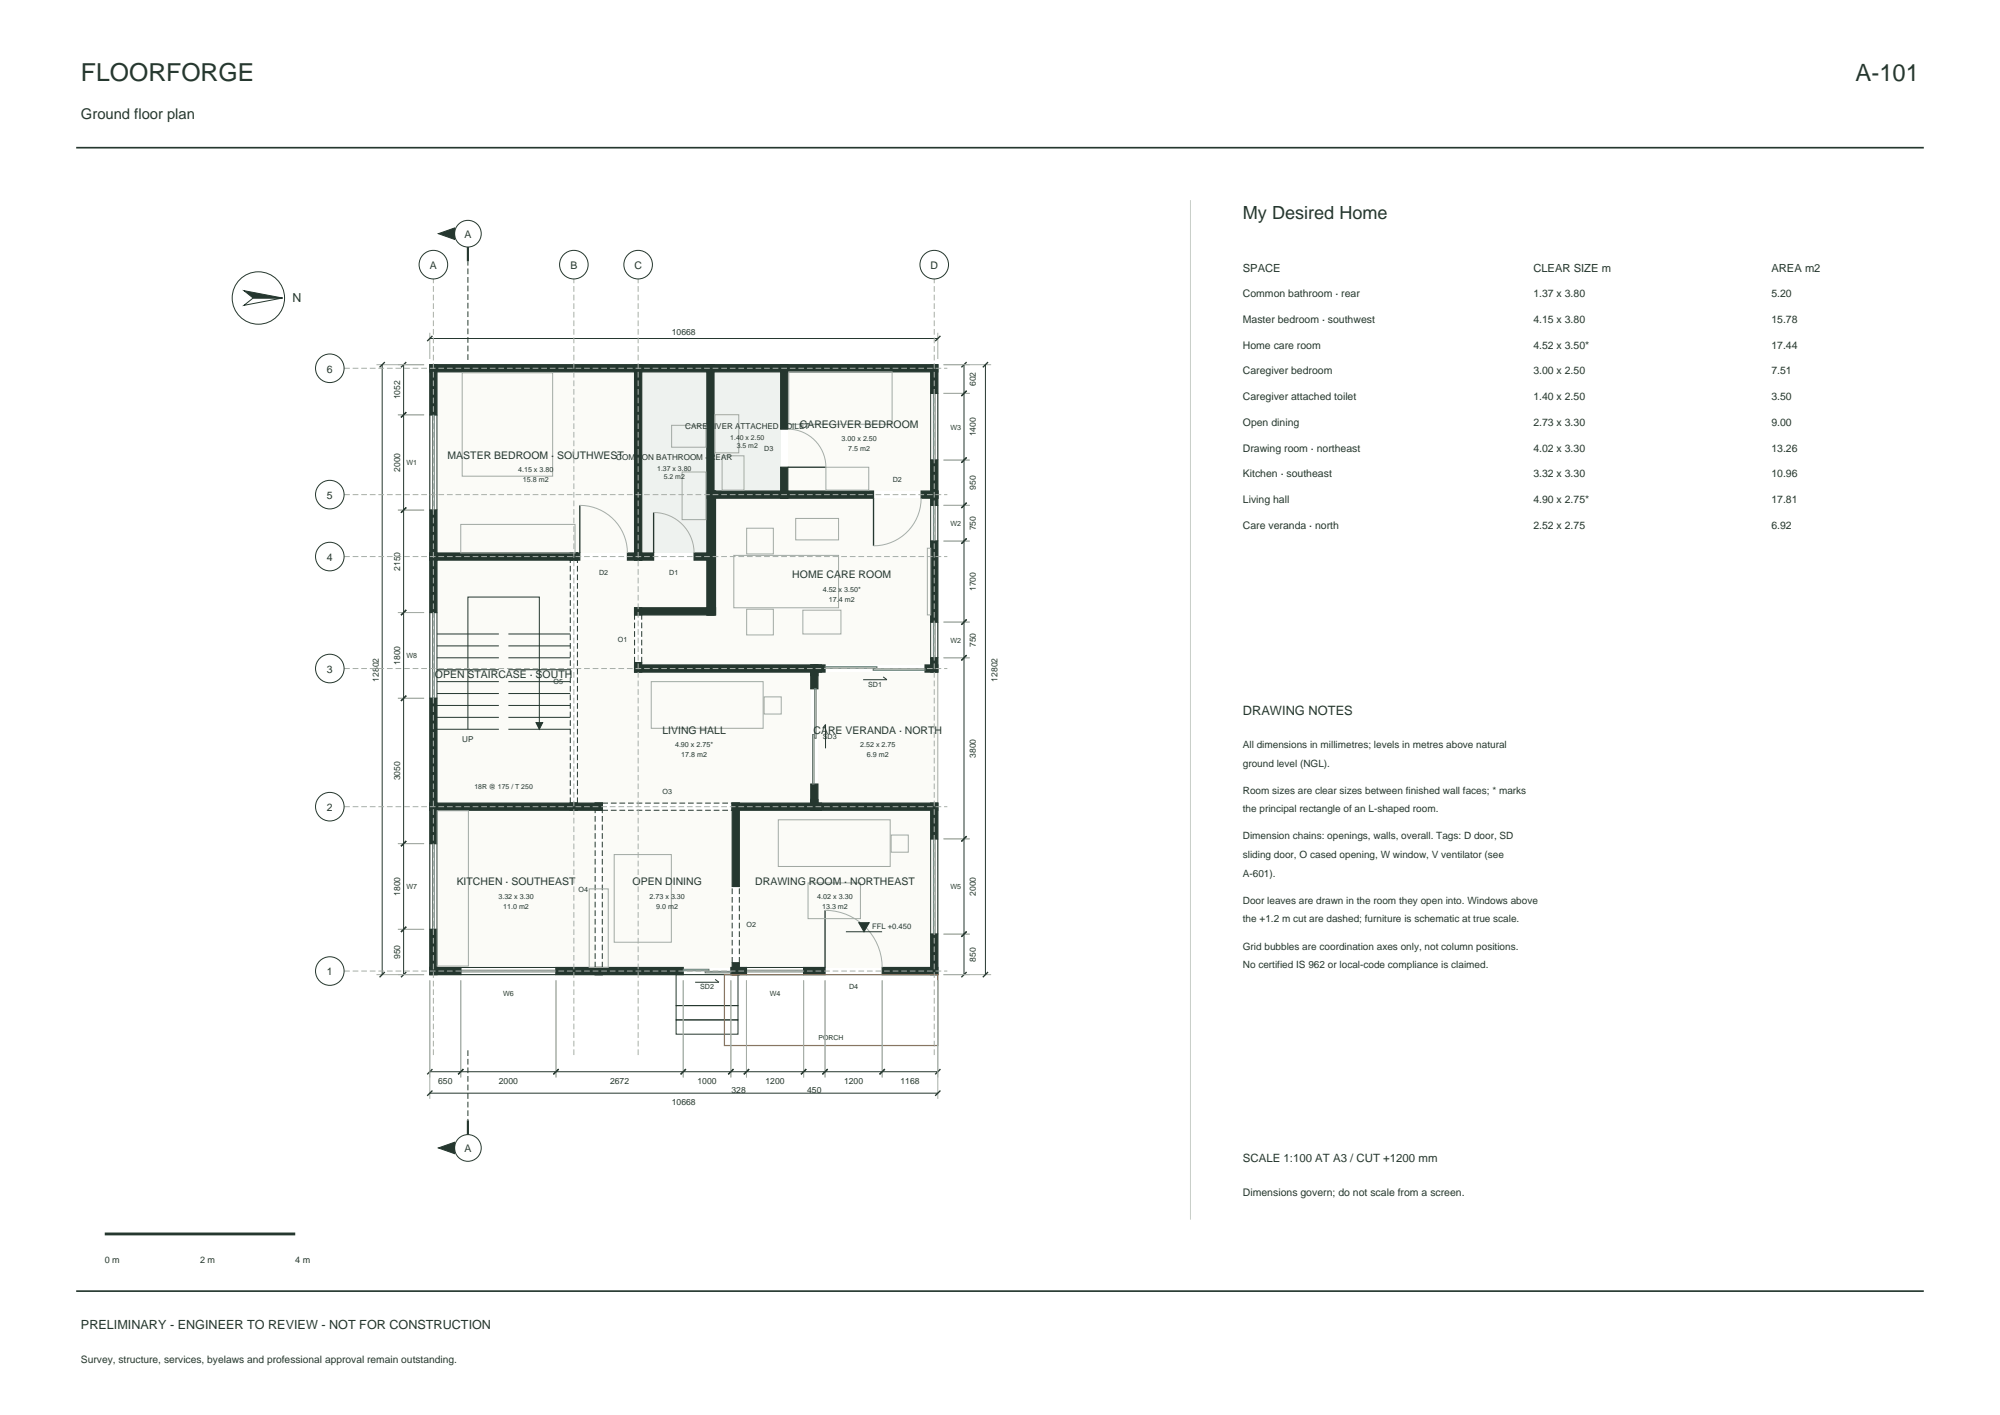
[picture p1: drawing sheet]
<svg xmlns="http://www.w3.org/2000/svg" width="420mm" height="297mm" viewBox="0 0 420 297" stroke-linecap="round" stroke-linejoin="round" font-family="sans-serif">
<path d="M16 31h388M16 271h388" fill="none" stroke="#25372f" stroke-width=".35"/>
<path d="M134.8 78h13.6v38.1h-13.6z" fill-rule="evenodd" fill="#eef2ef"/>
<g fill="#fbfbf7">
<path d="M91.8 78h41.5v38.1h-41.5z" fill-rule="evenodd"/>
<path d="M150.3 104.6h45.1v35h-60.6v-10.5h15.5z" fill-rule="evenodd"/>
<path d="M165.4 78h30v25.1h-30z" fill-rule="evenodd"/>
</g>
<path d="M149.9 78h14v25.1h-14z" fill-rule="evenodd" fill="#eef2ef"/>
<g fill="#fbfbf7">
<path d="M126.5 170.1h27.3v33h-27.3z" fill-rule="evenodd"/>
<path d="M155.3 170.1h40.1v33h-40.1z" fill-rule="evenodd"/>
<path d="M91.8 170.1h33.2v33h-33.2z" fill-rule="evenodd"/>
<path d="M121.3 117.6h27.1v10h-15.1v13.5h37v27.5h-49z" fill-rule="evenodd"/>
<path d="M91.8 117.6h28v51h-28z" fill-rule="evenodd"/>
<path d="M171.8 141.1h25.1v27.5h-25.1z" fill-rule="evenodd"/>
</g>
<path d="M90.3 76.6h106.6v128h-106.6zM121.8 106.1a10 10 0 0 1 10 10M137.3 107.6a8.5 8.5 0 0 1 8.5 8.5M193.4 104.6a10 10 0 0 1-10 10" fill="none" stroke="#a8afa4" stroke-width=".21"/>
<g fill="#25372f" stroke="#25372f" stroke-width=".25">
<path d="M90.3 168.6h1.5v8.5h-1.5z" fill-rule="evenodd"/>
<path d="M90.3 195.1h1.5v9.5h-1.5z" fill-rule="evenodd"/>
<path d="M116.8 203.1h9.7v1.5h-9.7z" fill-rule="evenodd"/>
<path d="M90.3 203.1h6.5v1.5h-6.5z" fill-rule="evenodd"/>
<path d="M90.3 116.1h1.5v12.5h-1.5z" fill-rule="evenodd"/>
<path d="M90.3 146.6h1.5v23.5h-1.5z" fill-rule="evenodd"/>
<path d="M90.3 168.6h31v1.5h-31z" fill-rule="evenodd"/>
<path d="M90.3 76.6h1.5v10.5h-1.5z" fill-rule="evenodd"/>
<path d="M90.3 107.1h1.5v10.5h-1.5z" fill-rule="evenodd"/>
<path d="M90.3 116.1h31v1.5h-31z" fill-rule="evenodd"/>
<path d="M90.3 76.6h44.5v1.4h-44.5z" fill-rule="evenodd"/>
<path d="M119.8 116.1h1.5v1.5h-1.5z" fill-rule="evenodd"/>
<path d="M119.8 168.6h1.5v1.5h-1.5z" fill-rule="evenodd"/>
<path d="M119.8 168.6h6.7v1.5h-6.7z" fill-rule="evenodd"/>
<path d="M131.8 116.1h3v1.5h-3z" fill-rule="evenodd"/>
<path d="M119.8 116.1h2v1.5h-2z" fill-rule="evenodd"/>
<path d="M125 168.6h1.5v1.5h-1.5z" fill-rule="evenodd"/>
<path d="M125 203.1h1.5v1.5h-1.5z" fill-rule="evenodd"/>
<path d="M153.5 203.1h1.8v1.5h-1.8z" fill-rule="evenodd"/>
<path d="M125 203.1h18.5v1.5h-18.5z" fill-rule="evenodd"/>
<path d="M153.8 168.6h1.5v1.5h-1.5z" fill-rule="evenodd"/>
<path d="M125 168.6h1.5v1.5h-1.5z" fill-rule="evenodd"/>
<path d="M133.3 127.6h1.5v1.5h-1.5z" fill-rule="evenodd"/>
<path d="M133.3 139.1h1.5v2h-1.5z" fill-rule="evenodd"/>
<path d="M133.3 139.6h38.5v1.5h-38.5z" fill-rule="evenodd"/>
<path d="M133.3 127.6h16.6v1.5h-16.6z" fill-rule="evenodd"/>
<path d="M133.3 76.6h1.5v41h-1.5z" fill-rule="evenodd"/>
<path d="M145.8 116.1h4.1v1.5h-4.1z" fill-rule="evenodd"/>
<path d="M133.3 116.1h4v1.5h-4z" fill-rule="evenodd"/>
<path d="M133.3 76.6h16.6v1.4h-16.6z" fill-rule="evenodd"/>
<path d="M148.4 116.1h1.5v13h-1.5z" fill-rule="evenodd"/>
<path d="M148.4 127.6h1.9v1.5h-1.9z" fill-rule="evenodd"/>
<path d="M148.4 103.1h1.5v14.5h-1.5z" fill-rule="evenodd"/>
<path d="M148.4 76.6h1.5v28h-1.5z" fill-rule="evenodd"/>
<path d="M148.4 103.1h1.9v1.5h-1.9z" fill-rule="evenodd"/>
<path d="M148.4 76.6h17v1.4h-17z" fill-rule="evenodd"/>
<path d="M148.8 103.1h1.5v26h-1.5z" fill-rule="evenodd"/>
<path d="M148.8 103.1h16.6v1.5h-16.6z" fill-rule="evenodd"/>
<path d="M153.8 168.6h1.5v17.5h-1.5z" fill-rule="evenodd"/>
<path d="M153.8 202.1h1.5v2.5h-1.5z" fill-rule="evenodd"/>
<path d="M185.3 203.1h11.6v1.5h-11.6z" fill-rule="evenodd"/>
<path d="M168.8 203.1h4.5v1.5h-4.5z" fill-rule="evenodd"/>
<path d="M153.8 203.1h3v1.5h-3z" fill-rule="evenodd"/>
<path d="M153.8 168.6h18v1.5h-18z" fill-rule="evenodd"/>
<path d="M163.9 76.6h1.5v13.5h-1.5z" fill-rule="evenodd"/>
<path d="M163.9 98.1h1.5v6.5h-1.5z" fill-rule="evenodd"/>
<path d="M193.4 103.1h3.5v1.5h-3.5z" fill-rule="evenodd"/>
<path d="M163.9 103.1h19.5v1.5h-19.5z" fill-rule="evenodd"/>
<path d="M163.9 76.6h33v1.4h-33z" fill-rule="evenodd"/>
<path d="M170.3 167.8h1.5v2.3h-1.5z" fill-rule="evenodd"/>
<path d="M170.3 140.3h1.5v4.3h-1.5z" fill-rule="evenodd"/>
<path d="M170.3 164.6h1.5v4.7h-1.5z" fill-rule="evenodd"/>
<path d="M170.3 139.6h1.5v2.2h-1.5z" fill-rule="evenodd"/>
<path d="M170.3 168.6h2.2v1.5h-2.2z" fill-rule="evenodd"/>
<path d="M171 168.6h25.9v1.5h-25.9z" fill-rule="evenodd"/>
<path d="M170.3 139.6h2.2v1.5h-2.2z" fill-rule="evenodd"/>
<path d="M194.3 139.6h2.6v1.5h-2.6z" fill-rule="evenodd"/>
<path d="M171 139.6h2.3v1.5h-2.3z" fill-rule="evenodd"/>
<path d="M195.4 168.6h1.5v7.5h-1.5z" fill-rule="evenodd"/>
<path d="M195.4 196.1h1.5v8.5h-1.5z" fill-rule="evenodd"/>
<path d="M195.4 103.1h1.5v3h-1.5z" fill-rule="evenodd"/>
<path d="M195.4 113.6h1.5v17h-1.5z" fill-rule="evenodd"/>
<path d="M195.4 138.1h1.5v3h-1.5z" fill-rule="evenodd"/>
<path d="M195.4 76.6h1.5v6h-1.5z" fill-rule="evenodd"/>
<path d="M195.4 96.6h1.5v8h-1.5z" fill-rule="evenodd"/>
</g>
<path d="M121.8 106.1v10M137.3 107.6v8.5M183.4 104.6v10" fill="none" stroke="#25372f" stroke-width=".28"/>
<path d="M90.3 87.1h1.5v20h-1.5zM195.4 106.1h1.5v7.5h-1.5zM195.4 130.6h1.5v7.5h-1.5z" fill="none" stroke="#25372f" stroke-width=".21"/>
<path d="M90.8 87.1v20M91.2 87.1v20M196 106.1v7.5M196.4 106.1v7.5M196 130.6v7.5M196.4 130.6v7.5" fill="none" stroke="#5f7d78" stroke-width=".21"/>
<path d="M133.3 139.1v-10M134.8 139.1v-10" fill="none" stroke="#25372f" stroke-width=".21" stroke-dasharray="1.2 .6" stroke-linecap="butt"/>
<g fill="#e3ebea" stroke="#5f7d78" stroke-width=".21">
<path d="M173.3 139.9h10.9v.4h-10.9z" fill-rule="evenodd"/>
<path d="M183.4 140.4h10.9v.3h-10.9z" fill-rule="evenodd"/>
</g>
<path d="M195.4 82.6h1.5v14h-1.5zM185.5 142.1l.8 .6h-5" fill="none" stroke="#25372f" stroke-width=".21"/>
<path d="M196 82.6v14M196.4 82.6v14" fill="none" stroke="#5f7d78" stroke-width=".21"/>
<path d="M165.4 98.1h8" fill="none" stroke="#25372f" stroke-width=".28"/>
<path d="M165.4 90.1a8 8 0 0 1 8 8" fill="none" stroke="#a8afa4" stroke-width=".21"/>
<path d="M153.8 202.1v-16M155.3 202.1v-16" fill="none" stroke="#25372f" stroke-width=".21" stroke-dasharray="1.2 .6" stroke-linecap="butt"/>
<g fill="#e3ebea" stroke="#5f7d78" stroke-width=".21">
<path d="M143.5 203.4h5.4v.4h-5.4z" fill-rule="evenodd"/>
<path d="M148.1 203.9h5.4v.3h-5.4z" fill-rule="evenodd"/>
</g>
<path d="M90.3 177.1h1.5v18h-1.5zM195.4 176.1h1.5v20h-1.5zM96.8 203.1h20v1.5h-20zM150.2 205.6l.8 .6h-5M156.8 203.1h12v1.5h-12z" fill="none" stroke="#25372f" stroke-width=".21"/>
<path d="M119.8 168.6v-51M121.3 168.6v-51M126.5 168.6h27.3M126.5 170.1h27.3M125 203.1v-33M126.5 203.1v-33" fill="none" stroke="#25372f" stroke-width=".21" stroke-dasharray="1.2 .6" stroke-linecap="butt"/>
<path d="M90.8 177.1v18M91.2 177.1v18M196 176.1v20M196.4 176.1v20M96.8 204h20M96.8 203.6h20M156.8 204h12M156.8 203.6h12" fill="none" stroke="#5f7d78" stroke-width=".21"/>
<path d="M173.3 191.1v12" fill="none" stroke="#25372f" stroke-width=".28"/>
<path d="M173.3 191.1a12 12 0 0 1 12 12" fill="none" stroke="#a8afa4" stroke-width=".21"/>
<g fill="#e3ebea" stroke="#5f7d78" stroke-width=".21">
<path d="M170.6 154.2h.4v10.4h-.4z" fill-rule="evenodd"/>
<path d="M171.1 144.6h.3v10.4h-.3z" fill-rule="evenodd"/>
</g>
<g fill="none" stroke="#25372f" stroke-width=".21">
<path d="M51.2 64.1l2-1.6h6.1zM80.3 76.6v128M84.8 76.6v128M90.3 71h106.6M202.4 76.6v128M206.9 76.6v128M90.3 128.6h1.5v18h-1.5zM91.8 138.1h13M91.8 135.6h13M91.8 133.1h13M106.8 138.1h13M106.8 135.6h13"/>
<path d="M106.8 133.1h13M91.8 153.1h13M91.8 150.6h13M91.8 148.1h13M91.8 145.6h13M91.8 143.1h13M91.8 140.6h13M98.3 153.1v-27.8h15v27.8M106.8 153.1h13M106.8 150.6h13M106.8 148.1h13M106.8 145.6h13"/>
<path d="M106.8 143.1h13M106.8 140.6h13M172.8 152.9l.6-.8v5M177.6 195.6h7.6M142 214.1h13v3h-13zM142 211.1h13v3h-13zM142 204.6h13v6.5h-13zM90.3 225h106.6M90.3 229.5h106.6"/>
<circle cx="91" cy="55.5" r="3"/>
<circle cx="98.3" cy="49" r="2.8"/>
<circle cx="120.5" cy="55.5" r="3"/>
<circle cx="134" cy="55.5" r="3"/>
<circle cx="196.2" cy="55.5" r="3"/>
<circle cx="54.3" cy="62.5" r="5.5"/>
<circle cx="69.3" cy="77.3" r="3"/>
<circle cx="69.3" cy="116.8" r="3"/>
<circle cx="69.3" cy="103.8" r="3"/>
<circle cx="69.3" cy="140.3" r="3"/>
<circle cx="69.3" cy="169.3" r="3"/>
<circle cx="69.3" cy="203.8" r="3"/>
<circle cx="98.3" cy="240.9" r="2.8"/>
</g>
<path d="M90.8 128.6v18M91.2 128.6v18" fill="none" stroke="#5f7d78" stroke-width=".21"/>
<g fill="#25372f" stroke="#25372f" stroke-width=".21">
<path d="M112.6 151.7h1.4l-.7 1.4z"/>
<path d="M180.3 193.7h2.2l-1.1 1.9z"/>
<path d="M92.1 240.9l3.4-1.2v2.5z"/>
<path d="M92.1 49l3.4-1.2v2.5z"/>
<path d="M51.2 61l8.1 1.5h-6.1z"/>
</g>
<g fill="none" stroke="#a3aaa1" stroke-width=".21">
<path d="M97.1 78.3h19v21.7h-19zM165.6 78h21.7v11h-21.7zM141 89.3h7.2v4.6h-7.2zM143.2 99.1h5v10h-5zM150.1 87h5v8h-5zM151.6 95.7h4.6v7.2h-4.6zM173.4 98.1h9v4.8h-9zM96.8 110.1h24v6h-24zM154.1 116.6h22v11h-22zM156.8 110.9h5.6v5.4h-5.6zM167.1 108.8h9v4.5h-9zM194.7 115.1h.7v14h-.7z"/>
<path d="M156.8 127.9h5.6v5.4h-5.6zM168.6 128.1h8v5h-8zM136.8 143.1h23.5v9.8h-23.5zM160.5 146.3h3.6v3.6h-3.6zM91.8 170.2h6.6v32.6h-6.6zM129 179.4h12v18.4h-12zM163.4 172.1h23.5v9.8h-23.5zM187.1 175.3h3.6v3.6h-3.6zM123.7 186.6h4v16.5h-4zM169.7 185.3h11v7.5h-11z"/>
</g>
<path d="M152.1 204.6h44.8v14.8h-44.8z" fill="none" stroke="#9e653f" stroke-width=".25"/>
<g fill="none" stroke="#a8afa4" stroke-width=".21">
<path d="M79.1 76.6h10M90.3 69.8v5.6M196.9 69.8v5.6M198.1 76.6h10M83.6 87.1h5.5M198.1 96.6h5.5M198.1 82.6h5.5M83.6 107.1h5.5M198.1 113.6h5.5M198.1 106.1h5.5M83.6 128.6h5.5M198.1 138.1h5.5"/>
<path d="M198.1 130.6h5.5M83.6 146.6h5.5M83.6 177.1h5.5M198.1 176.1h5.5M83.6 195.1h5.5M198.1 196.1h5.5M79.1 204.6h10M90.3 205.8v24.9M96.8 205.8v20.4M116.8 205.8v20.4M143.5 205.8v20.4M153.5 205.8v20.4"/>
<path d="M156.8 205.8v20.4M168.8 205.8v20.4M173.3 205.8v20.4M185.3 205.8v20.4M196.9 205.8v24.9M198.1 204.6h10"/>
</g>
<g fill="none" stroke="#25372f" stroke-width=".28">
<path d="M80.8 76l-1.1 1.1M85.3 76l-1.1 1.1M90.8 70.5l-1.1 1.1M197.5 70.5l-1.1 1.1M203 76l-1.1 1.1M207.5 76l-1.1 1.1M85.3 86.5l-1.1 1.1M203 96l-1.1 1.1M203 82l-1.1 1.1M85.3 106.5l-1.1 1.1M203 113l-1.1 1.1M203 105.5l-1.1 1.1"/>
<path d="M85.3 128l-1.1 1.1M203 137.5l-1.1 1.1M203 130l-1.1 1.1M85.3 146l-1.1 1.1M85.3 176.5l-1.1 1.1M203 175.5l-1.1 1.1M85.3 194.5l-1.1 1.1M203 195.5l-1.1 1.1M80.8 204l-1.1 1.1M85.3 204l-1.1 1.1M203 204l-1.1 1.1M207.5 204l-1.1 1.1"/>
<path d="M90.8 224.4l-1.1 1.1M90.8 228.9l-1.1 1.1M97.3 224.4l-1.1 1.1M117.3 224.4l-1.1 1.1M144 224.4l-1.1 1.1M154 224.4l-1.1 1.1M157.3 224.4l-1.1 1.1M169.3 224.4l-1.1 1.1M173.8 224.4l-1.1 1.1M185.8 224.4l-1.1 1.1M197.5 224.4l-1.1 1.1M197.5 228.9l-1.1 1.1"/>
</g>
<path d="M72.3 77.3h126.6M72.3 116.8h126.6M72.3 103.8h126.6M72.3 140.3h126.6M72.3 169.3h126.6M72.3 203.8h126.6M91 221.4v-162.9M120.5 221.4v-162.9M134 221.4v-162.9M196.2 221.4v-162.9" fill="none" stroke="#a8afa4" stroke-width=".21" stroke-dasharray="1.2 .6" stroke-linecap="butt"/>
<path d="M98.3 75.5v-20.6M98.3 220.5v14.7" fill="none" stroke="#25372f" stroke-width=".21" stroke-dasharray="1.2 .6" stroke-linecap="butt"/>
<path d="M98.3 51.9v3M98.3 235.2v3" fill="none" stroke="#25372f" stroke-width=".45"/>
<path d="M250 42v214" fill="none" stroke="#c9d0c7" stroke-width=".21"/>
<path d="M22 259h40" fill="none" stroke="#25372f" stroke-width=".6"/>
<text font-size="5.2" fill="#25372f" x="17" y="17">FLOORFORGE</text>
<text font-size="5" fill="#25372f" x="389.7" y="17">A-101</text>
<text font-size="3.8" fill="#25372f" x="261" y="46">My Desired Home</text>
<text font-size="3.1" fill="#25372f" x="17" y="25">Ground floor plan</text>
<text font-size="2.7" fill="#25372f" x="261" y="150">DRAWING NOTES</text>
<g font-size="2.6" fill="#25372f">
<text x="61.4" y="63.5">N</text>
<text x="17" y="279">PRELIMINARY - ENGINEER TO REVIEW - NOT FOR CONSTRUCTION</text>
</g>
<text font-size="2.4" fill="#25372f" x="261" y="244">SCALE 1:100 AT A3 / CUT +1200 mm</text>
<g font-size="2.3" fill="#25372f">
<text x="261" y="57">SPACE</text>
<text x="322" y="57">CLEAR SIZE m</text>
<text x="372" y="57">AREA m2</text>
</g>
<g font-size="2.2" fill="#25372f">
<text x="97.5" y="49.9">A</text>
<text x="90.3" y="56.4">A</text>
<text x="119.8" y="56.4">B</text>
<text x="133.2" y="56.4">C</text>
<text x="195.4" y="56.4">D</text>
<text x="261" y="62.4">Common bathroom · rear</text>
<text x="322" y="62.4">1.37 x 3.80</text>
<text x="372" y="62.4">5.20</text>
<text x="261" y="67.8">Master bedroom · southwest</text>
<text x="322" y="67.8">4.15 x 3.80</text>
<text x="372" y="67.8">15.78</text>
<text x="261" y="73.2">Home care room</text>
<text x="322" y="73.2">4.52 x 3.50*</text>
<text x="372" y="73.2">17.44</text>
<text x="68.6" y="78.2">6</text>
<text x="261" y="78.6">Caregiver bedroom</text>
<text x="322" y="78.6">3.00 x 2.50</text>
<text x="372" y="78.6">7.51</text>
<text x="168" y="89.8">CAREGIVER BEDROOM</text>
<text x="261" y="84">Caregiver attached toilet</text>
<text x="261" y="89.4">Open dining</text>
<text x="322" y="84">1.40 x 2.50</text>
<text x="322" y="89.4">2.73 x 3.30</text>
<text x="372" y="84">3.50</text>
<text x="372" y="89.4">9.00</text>
<text x="261" y="94.8">Drawing room · northeast</text>
<text x="322" y="94.8">4.02 x 3.30</text>
<text x="372" y="94.8">13.26</text>
<text x="94" y="96.3">MASTER BEDROOM · SOUTHWEST</text>
<text x="261" y="100.2">Kitchen · southeast</text>
<text x="322" y="100.2">3.32 x 3.30</text>
<text x="372" y="100.2">10.96</text>
<text x="68.6" y="104.7">5</text>
<text x="261" y="105.6">Living hall</text>
<text x="322" y="105.6">4.90 x 2.75*</text>
<text x="372" y="105.6">17.81</text>
<text x="261" y="111">Care veranda · north</text>
<text x="322" y="111">2.52 x 2.75</text>
<text x="372" y="111">6.92</text>
<text x="68.6" y="117.7">4</text>
<text x="166.4" y="121.4">HOME CARE ROOM</text>
<text x="68.6" y="141.2">3</text>
<text x="91.3" y="142.3">OPEN STAIRCASE · SOUTH</text>
<text x="139.1" y="154.1">LIVING HALL</text>
<text x="170.8" y="154.1">CARE VERANDA · NORTH</text>
<text x="68.6" y="170.2">2</text>
<text x="95.9" y="185.8">KITCHEN · SOUTHEAST</text>
<text x="132.8" y="185.8">OPEN DINING</text>
<text x="158.6" y="185.8">DRAWING ROOM · NORTHEAST</text>
<text x="68.6" y="204.7">1</text>
<text x="97.5" y="241.8">A</text>
<text x="261" y="251">Dimensions govern; do not scale from a screen.</text>
</g>
<g font-size="2.1" fill="#25372f">
<text x="261" y="157">All dimensions in millimetres; levels in metres above natural</text>
<text x="261" y="160.9">ground level (NGL).</text>
<text x="261" y="166.6">Room sizes are clear sizes between finished wall faces; * marks</text>
<text x="261" y="170.5">the principal rectangle of an L-shaped room.</text>
<text x="261" y="176.2">Dimension chains: openings, walls, overall. Tags: D door, SD</text>
<text x="261" y="180.1">sliding door, O cased opening, W window, V ventilator (see</text>
<text x="261" y="184">A-601).</text>
<text x="261" y="189.7">Door leaves are drawn in the room they open into. Windows above</text>
<text x="261" y="193.6">the +1.2 m cut are dashed; furniture is schematic at true scale.</text>
<text x="261" y="199.3">Grid bubbles are coordination axes only, not column positions.</text>
<text x="261" y="203.2">No certified IS 962 or local-code compliance is claimed.</text>
<text x="17" y="286">Survey, structure, services, byelaws and professional approval remain outstanding.</text>
</g>
<g font-size="1.9" fill="#25372f">
<text x="22" y="265">0 m</text>
<text x="42" y="265">2 m</text>
<text x="62" y="265">4 m</text>
</g>
<g font-size="1.8" fill="#25372f">
<text x="141.1" y="70.4">10668</text>
<text x="84.1" y="83.8" transform="rotate(-90 84.1 83.8)">1052</text>
<text x="204.9" y="81.1" transform="rotate(-90 204.9 81.1)">602</text>
<text x="204.9" y="91.6" transform="rotate(-90 204.9 91.6)">1400</text>
<text x="84.1" y="99.1" transform="rotate(-90 84.1 99.1)">2000</text>
<text x="204.9" y="102.8" transform="rotate(-90 204.9 102.8)">950</text>
<text x="204.9" y="111.3" transform="rotate(-90 204.9 111.3)">750</text>
<text x="84.1" y="119.8" transform="rotate(-90 84.1 119.8)">2150</text>
<text x="204.9" y="124.1" transform="rotate(-90 204.9 124.1)">1700</text>
<text x="204.9" y="135.8" transform="rotate(-90 204.9 135.8)">750</text>
<text x="79.6" y="143.1" transform="rotate(-90 79.6 143.1)">12802</text>
<text x="84.1" y="139.6" transform="rotate(-90 84.1 139.6)">1800</text>
<text x="209.4" y="143.1" transform="rotate(-90 209.4 143.1)">12802</text>
<text x="204.9" y="159.1" transform="rotate(-90 204.9 159.1)">3800</text>
<text x="84.1" y="163.8" transform="rotate(-90 84.1 163.8)">3050</text>
<text x="84.1" y="188.1" transform="rotate(-90 84.1 188.1)">1800</text>
<text x="204.9" y="188.1" transform="rotate(-90 204.9 188.1)">2000</text>
<text x="84.1" y="201.3" transform="rotate(-90 84.1 201.3)">950</text>
<text x="204.9" y="201.8" transform="rotate(-90 204.9 201.8)">850</text>
<text x="92" y="227.5">650</text>
<text x="104.8" y="227.5">2000</text>
<text x="128.1" y="227.5">2672</text>
<text x="146.5" y="227.5">1000</text>
<text x="160.8" y="227.5">1200</text>
<text x="177.3" y="227.5">1200</text>
<text x="189.1" y="227.5">1168</text>
<text x="141.1" y="232">10668</text>
<text x="153.6" y="229.5">328</text>
<text x="169.5" y="229.5">450</text>
</g>
<g font-size="1.7" fill="#25372f">
<text x="143.9" y="90">CAREGIVER ATTACHED TOILET</text>
<text x="129.4" y="96.5">COMMON BATHROOM · REAR</text>
<text x="97.1" y="155.7">UP</text>
</g>
<text font-size="1.6" fill="#25372f" x="183.1" y="195">FFL +0.450</text>
<g font-size="1.5" fill="#25372f">
<text x="160.5" y="94.7">D3</text>
<text x="176.7" y="92.6">3.00 x 2.50</text>
<text x="178.1" y="94.7">7.5 m2</text>
<text x="199.6" y="90.2">W3</text>
<text x="85.3" y="97.7">W1</text>
<text x="108.8" y="99.1">4.15 x 3.80</text>
<text x="109.8" y="101.2">15.8 m2</text>
<text x="187.5" y="101.2">D2</text>
<text x="199.6" y="110.4">W2</text>
<text x="125.8" y="120.7">D2</text>
<text x="140.6" y="120.7">D1</text>
<text x="172.8" y="124.2">4.52 x 3.50*</text>
<text x="174.1" y="126.3">17.4 m2</text>
<text x="129.8" y="134.7">O1</text>
<text x="199.6" y="134.9">W2</text>
<text x="85.3" y="138.2">W8</text>
<text x="116.3" y="143.7">O5</text>
<text x="182.3" y="144.2">SD1</text>
<text x="172.8" y="155.2">SD3</text>
<text x="141.8" y="156.8">4.90 x 2.75*</text>
<text x="143.1" y="158.9">17.8 m2</text>
<text x="180.6" y="156.8">2.52 x 2.75</text>
<text x="182.1" y="158.9">6.9 m2</text>
<text x="139.1" y="166.7">O3</text>
<text x="85.3" y="186.7">W7</text>
<text x="104.7" y="188.6">3.32 x 3.30</text>
<text x="105.7" y="190.7">11.0 m2</text>
<text x="121.5" y="187.2">O4</text>
<text x="136.4" y="188.6">2.73 x 3.30</text>
<text x="137.8" y="190.7">9.0 m2</text>
<text x="171.6" y="188.6">4.02 x 3.30</text>
<text x="172.6" y="190.7">13.3 m2</text>
<text x="199.6" y="186.7">W5</text>
<text x="156.8" y="194.7">O2</text>
<text x="105.6" y="209">W6</text>
<text x="147" y="207.7">SD2</text>
<text x="161.6" y="209">W4</text>
<text x="178.3" y="207.7">D4</text>
</g>
<g font-size="1.4" fill="#25372f">
<text x="153.4" y="92.3">1.40 x 2.50</text>
<text x="154.7" y="94.1">3.5 m2</text>
<text x="138" y="98.8">1.37 x 3.80</text>
<text x="139.4" y="100.6">5.2 m2</text>
<text x="99.6" y="165.6">18R @ 175 / T 250</text>
<text x="171.9" y="218.3">PORCH</text>
</g>
</svg>
